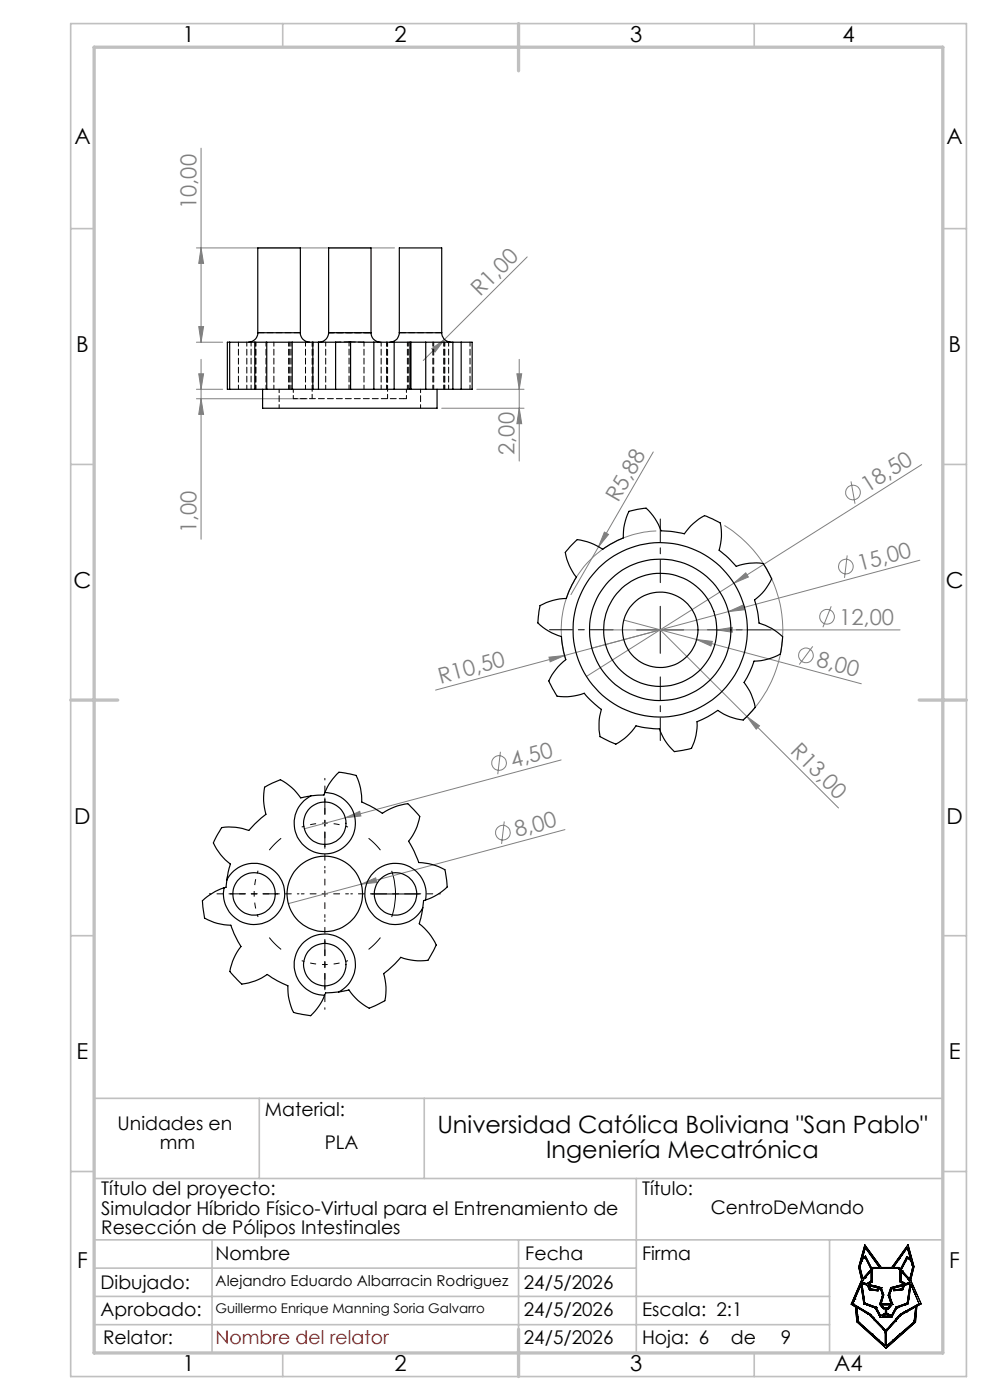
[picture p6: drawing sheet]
<svg xmlns="http://www.w3.org/2000/svg" width="210mm" height="297mm" viewBox="0 0 210 297" stroke-linecap="round" stroke-linejoin="round" font-family="sans-serif">
<g fill="none" stroke="#808080" stroke-width=".21">
<path d="M42.7 31.4v41.2M41.7 52.6h42M42.7 52.6l.5 3.3h-1zM111.8 54.5l-17.5 17.5M41.7 72.6h5.5M42.2 69.3h1l-.5 3.3zM42.2 79.3h1l-.5 3.3zM42.7 76.2v38.2M91.6 74l2.7-2-2 2.7zM94.3 72l-4.5 4.5M109.6 79.3h1.1l-.6 3.3zM110.1 76.2v21.6"/>
<path d="M41.7 82.6h5.5M41.7 84.6h23.5M42.7 84.6l.5 3.3h-1zM93.7 86.6h17.5M101.1 82.6h10.1M110.1 86.6l.6 3.3h-1.1zM138.6 95.9l-11.6 20.1M195.5 98.6l-39.8 25.1M127 116l-5.9 10.1M128.2 112.9l.9 .5-2.1 2.6zM139.2 112.6a21 21 0 0 0-19.1 27.4M153.7 111.5a26 26 0 0 1 4 41.2"/>
<path d="M179.7 117.8l-.6 4.8M180.5 102.1l.9 4.8M195.1 118.8l-102.7 27.6M116.5 139.4l3.3-.3-3.1 1.3zM128.1 133.6h62.8M132.3 131.5l15.5 4.2M140.1 133.6l37.8 37.8M147.8 135.7l3.3 .4-.3 1zM147.8 135.7l34.9 9.4M152 133.6l3.3-.5v1zM154.5 129.7l3.1-1.3 .3 1zM155.7 123.7l2.5-2.2 .5 .9z"/>
<path d="M155.7 123.7l-31.3 19.8M172.4 137.1l-2.9 3.9M176.3 128.6l-1.7 4.5M106.2 159.5l-.6 4.7M158.4 152l2.7 2-.7 .7zM73.2 173.5l3.1-1.4 .3 1zM107 174.3l-.6 4.7M119 161.2l-54.4 14.6M119.8 176l-58.6 15.7M76.6 187.6l3.1-1.4 .2 1z"/>
<circle cx="180.9" cy="104.5" r="1.55"/>
<circle cx="171" cy="139" r="1.56"/>
<circle cx="175.4" cy="130.8" r="1.56"/>
<circle cx="179.4" cy="120.2" r="1.56"/>
<circle cx="105.9" cy="161.9" r="1.55"/>
<circle cx="106.7" cy="176.7" r="1.55"/>
</g>
<path d="M68.9 174.6a15 15 0 0 0-4.9 .8M68.9 174.6a15 15 0 0 1 4.9 .8M53.9 189.6a15 15 0 0 0 .8 4.9M53.9 189.6a15 15 0 0 1 .8-4.9M68.9 204.6a15 15 0 0 0 4.9-.8M68.9 204.6a15 15 0 0 1-4.9-.8" fill="none" stroke="#000" stroke-width=".21" stroke-dasharray="15.2 1.3 1.3 1.3" stroke-dashoffset="14.6" stroke-linecap="butt"/>
<path d="M59.6 177.8l-2.5 2.5M57.1 198.9l2.5 2.5M80.7 180.3l-2.5-2.5M78.2 201.4l2.5-2.5" fill="none" stroke="#000" stroke-width=".21" stroke-dasharray="15.2 1.3 1.3 1.3" stroke-linecap="butt"/>
<g fill="none" stroke="#000" stroke-width=".21">
<path d="M135 133.6h10M140.1 128.6v10M78.9 189.6h10M83.1 184.7a15.2 15.2 0 0 1 0 9.9M180.9 276.6h.1M180.9 276.6l3.5 2.1 1 .9M181.3 275.6h.1M181.3 275.6l-.4 1M181.8 277.4h.1M181.8 277.4l.2 2.1a1.1 1.1 0 0 0 .5 1.3l2.7 2.4M181.9 277.4l.4 .3M182.3 277.7h.1"/>
<path d="M182.3 277.7l2.1 1.2 1 1M182.4 273.1h.1M182.4 273.1l-1.1 2.5M182.6 272.7h.1M182.6 272.7l-.2 .4M182.6 272.6h.1M182.6 272.6l.6 3.8M182.6 272.6v.1M182.8 267.5h.1M182.8 267.2l.7-.4 1.3 2.5-1.8 1.9-.6-2.4zM182.9 272.1h.1M182.9 272.1l.7 .2"/>
<path d="M183.1 272.4h.1M183.1 272.4a.97 .97 0 0 1 1 .5l.4 .7 1.2 .2a.64 .64 0 0 0 .9-.5l.2 .2 .3 1M183.1 272.4l-.3-.1 .6 4.1 2.3 .8M183.2 276.4h.1M183.2 276.4v.2l2.1 .8M183.4 271.2l-.5 .9M183.4 271.2h.1M183.4 264.1l3.5 4.8h2.3l3.4-4.8 1.3 4.6-.7 2.9 2.2 5-.9 .5-.3 3.4-6.2 5.5-6.2-5.6-.3-3.1-.9-.6 2.2-5.2-.7-2.7zM183.5 271.1h.1M183.5 271.1l-.1 .1M183.6 264.7l2.9 4.2h-1.4l-.2 .2-1.3-2.7-.6 .5zM183.6 271h.1"/>
<path d="M183.6 270.9h.1M183.6 272.3h.1M183.6 270.9l-.1 .2M184.3 272.7h.1M184.3 278.8v.1M184.3 272.7l.3 .7 .3 .1M184.3 272.7l2 .6M184.6 273.4h.1M184.8 269.6h.1M184.8 269.6v2.2l-.9 .5h-.2M184.8 269.6l-1.2 1.3M184.9 273.5h.1"/>
<path d="M184.9 273.5l1.2 .1M185 272l-.8 .4 2.7 .8M185 271.9v-2.2l.2-.6h5.4l.3 .3v2.5M185 271.9v.1M185.3 277.4h.1M185.3 277.4l.3 .1M185.4 280l2.4 2.5v3M185.4 279.6h.1M185.4 279.9v.1M185.4 279.6l2.1 2.2M185.6 277.5h.1M185.6 277.5l1.1 1.9"/>
<path d="M185.7 277.2h.1M185.7 277.5h.1M185.7 277.2l.2 .2M185.9 277.4h.1M185.9 277.4l.9 1.7 1-.6v-.9h-.4M186.1 273.6h.1M186.2 273.5h.1M186.2 273.4v.1M186.3 273.3h.1M186.3 273.3l-.2 .3M186.6 276.7h.1M186.6 276.7l.8 .9"/>
<path d="M186.7 279.4h.1M186.9 273.2h.1M186.9 273.2l.6 1.5-.6 1.8h2.1l-.6-1.8M187 276.8h1.9l-.5 .6h-.9zM187.1 274.5v.1M187.1 275h.1M187.1 275l-.5 1.7M187.1 274.6v.4M187.2 279.2a.94 .94 0 0 1 1.5 0zM187.4 277.6h.1M187.5 277.4h.1M188.4 274.7h.1"/>
<path d="M188.7 279.2h.1M189.3 276.7h.1M189.3 276.7l-.8 .9h-.4v1l1 .5 .9-1.7 .5-.3M190 279.9h.1M190 279.9l-.6 .7M190.1 277.3h.1M190.1 279.7h.1M190.3 277.5h.1M190.3 277.5l-1.1 2-2.5-.1M190.5 277.1h.1M190.8 269h.1M190.8 269l.2 .2"/>
<path d="M190.9 271.9h.1M190.9 271.9l.9 .5-2.9 .8-.5 1.5M191 273.5h.1M191 269.2h.1M191.2 278.9l-.1 .1M191.2 269.7v2.1l.9 .5M191.2 269.8l.5 .5M191.3 278.9h.1M191.3 273.4h.1M191.4 269.6h.1M191.4 269.6l1.2 1.4M191.5 273.6h.1"/>
<path d="M191.5 273.6l-1.9 .2-.2-.5a1.41 1.41 0 0 0-.7 1.3l.6 2.1M191.5 273.6l.5-1 1-.2-.6 4-1.9 .7M191.6 272.7h.1M191.6 272.7l-1.9 .6 .1 .3 1.2-.1M191.6 272.7l-.3 .7-.3 .1M191.7 270.3h.1M191.7 270.3l1.1 1.3 .2 .5M191.8 272.9h.1M191.8 278.3l-.9 .6-.9 1M191.8 278.3h.1M191.9 272.7h.1M191.9 278.3h.1"/>
<path d="M192 278.2h.1M192.1 278.4h.1M192.1 276.8h.1M192.1 278.4l-1 .6-1.1 1.3M192.1 276.8l-1.8 .7M192.1 278.2h.1M192.1 272.3h.1M192.1 278.2l-.2 .1M192.2 278.4h.1M192.2 278.4h-.1M192.5 264.7h.1M192.5 264.7l-3 4.2 1.3 .1"/>
<path d="M192.5 264.7l.6 2.3M192.6 276.6h.1M192.6 276.6l-.5 .2M192.6 271h.1M192.7 271.1h.1M193 272.1h.1M193 272.1l-.9 .2M193.1 267.1l-.7-.5-.1 .1-1.3 2.5M193.1 267v.1M193.2 267.4h.1M193.2 267.4l-.8-.5-1.2 2.5 .2 .2M193.2 267.4l.4 1.4"/>
<path d="M193.4 277.7l.8-.4-.4 3.2M193.4 277.7h.1M193.4 277.7l-1.2 .7M193.6 268.9l-.7 2.5-.3-.4M193.6 268.8v.1M194.1 274.5v.1M194.9 276.6l-2.8 1.6M194.9 276.5v.1M194.9 276.5l-1.7-4-.6 4.1M182.1 280.4l.1 .1M185.1 283.1h.1M185.2 283.2h.1"/>
<path d="M185.2 283.2l2.3 2.1M187.3 281.7h.1M187.5 281.8v.1M187.5 285.3h.1M187.5 285.3l.3 .2M187.5 281.9l.4 .4M187.7 282.4h.1M187.8 285.5h.1M187.9 282.3h.1M188.1 282.1l-.2 .2M188.1 282v.1M188.2 282h.1"/>
<path d="M188.2 282h-.1M189.4 280.6h.1M189.4 280.6l-1.2 1.4M189.4 284.3h.1M190 280.3h.1M190 280.3l-1.9 2.1-.1 3.1 1.4-1.2M190.8 283.1l-1.4 1.2M190.8 283.1h.1M193.8 280.5l-3 2.6M193.8 280.5h.1"/>
</g>
<path d="M68.9 169.6v-4.5M68.9 179.6v4.5M48.9 189.6h-4.5M58.9 189.6h4.5M68.9 199.6v-4.5M78.9 189.6h-4.5M88.9 189.6h4.5M68.9 209.6v4.5" fill="none" stroke="#000" stroke-width=".21" stroke-dasharray="15.2 1.3 1.3 1.3" stroke-dashoffset="14.9"/>
<path d="M68.9 174.6v-5M68.9 174.6v5M53.9 189.6h-5M53.9 189.6h5M68.9 189.6v-5M68.9 189.6h-5M68.9 189.6v5M68.9 189.6h5M68.9 204.6v5M68.9 204.6v-5" fill="none" stroke="#000" stroke-width=".21" stroke-dasharray="15.2 1.3 1.3 1.3" stroke-dashoffset="14.6"/>
<path d="M68.9 179.6v-10M58.9 189.6h-10M68.9 199.6v10M78.9 189.6h10" fill="none" stroke="#000" stroke-width=".21" stroke-dasharray="15.2 1.3 1.3 1.3" stroke-dashoffset="12.1"/>
<path d="M130.1 133.6h-13.5M140.1 123.6v-13.5M150.1 133.6h13.5M140.1 143.6v13.5" fill="none" stroke="#000" stroke-width=".21" stroke-dasharray="15.2 1.3 1.3 1.3" stroke-dashoffset="10.4"/>
<g fill="none" stroke="#c0c0c0" stroke-width=".35">
<path d="M15 5h190v287h-190zM60 5v5M160 5v5M15 48.5h5M200 48.5h5M15 98.5h5M200 98.5h5M15 198.5h5M200 198.5h5M20 233h180M55 233v17M90 233v17"/>
<path d="M15 248.5h5M20 250h180M135 250v37M200 248.5h5M20 263h180M20 269h115M20 275h156M45 263v24M110 263v19M176 263v24M20 281h156M60 287v5"/>
<path d="M160 287v5"/>
</g>
<path d="M20 10h180v277h-180zM110 5v10M15 148.5h10M195 148.5h10M110 282v10" fill="none" stroke="#c0c0c0" stroke-width=".7"/>
<g fill="#808080">
<path d="M152 133.6l3.3-.5v1z"/>
<path d="M154.5 129.7l3.1-1.3 .3 1z"/>
<path d="M76.6 187.6l3.1-1.4 .2 1z"/>
<path d="M73.2 173.5l3.1-1.4 .3 1z"/>
<path d="M116.5 139.4l3.3-.3-3.1 1.3z"/>
<path d="M155.7 123.7l2.5-2.2 .5 .9z"/>
<path d="M91.6 74l2.7-2-2 2.7z"/>
<path d="M128.2 112.9l.9 .5-2.1 2.6z"/>
<path d="M158.4 152l2.7 2-.7 .7z"/>
<path d="M147.8 135.7l3.3 .4-.3 1z"/>
<path d="M110.1 86.6l.6 3.3h-1.1zM109.6 79.3h1.1l-.6 3.3z"/>
<path d="M42.7 52.6l.5 3.3h-1zM42.2 69.3h1l-.5 3.3zM42.2 79.3h1l-.5 3.3zM42.7 84.6l.5 3.3h-1z"/>
</g>
<g fill="none" stroke="#000" stroke-width=".25">
<path d="M48.7 72.6h5.3M48.7 72.6h-.5v10h.5M48.7 72.6v10M54 72.6h2.6M54 72.6v10M54.7 70.6a1.97 1.97 0 0 1-2 2M54.7 70.6v-18h9v18M54.7 70.6h9M56.6 72.6h5.4M56.6 72.6v10M62 72.6h4.4M62 72.6v10"/>
<path d="M63.7 70.6a1.97 1.97 0 0 0 2 2M66.4 72.6h1.2M66.4 72.6v10M67.6 72.6h3.6M67.6 72.6v10M69.7 70.6a2.03 2.03 0 0 1-2 2M69.7 70.6v-18h9v18M69.7 70.6h9M71.2 72.6v10M74.4 72.5l-3.2 .1M74.4 72.5l4.9 .1M74.4 72.5v10.1"/>
<path d="M78.7 70.6a1.97 1.97 0 0 0 2 2M79.3 72.6h4.3M79.3 72.6v10M83.6 72.6h3.4M83.6 72.6v10M84.7 70.6a1.97 1.97 0 0 1-2 2M84.7 70.6v-18h9v18M84.7 70.6h9M87 72.6h.2M87 72.6v10M87.2 72.6h3.1M87.2 72.6v10"/>
<path d="M90.3 72.6h5.8M90.3 72.6v10M93.7 70.6a1.97 1.97 0 0 0 2 2M95 72.6h.1M96.1 72.6h1.7M96.1 72.6v10M97.8 72.6h2.4v10h-2.4M97.8 72.6v10M48.7 82.6h5.3M54 82.6h2.6M55.7 82.6v4h37v-4M56.6 82.6h5.4"/>
<path d="M62 82.6h4.4M66.4 82.6h1.2M67.6 82.6h3.6M71.2 82.6h3.2M74.4 82.6h4.9M79.3 82.6h4.3M83.6 82.6h3.4M87 82.6h.2M87.2 82.6h3.1M90.3 82.6h5.8M96.1 82.6h1.7M122.1 114.8l.3-.3a12.4 12.4 0 0 1 5.4 2l1.6-1 2.8-1.4a11.8 11.8 0 0 1 1.2-5.6l3.7-.7a11.9 11.9 0 0 1 3.1 4.8l2.5 .2 2.5 .4a12 12 0 0 1 4.2-3.8l3.4 1.5a11.5 11.5 0 0 1-.3 5.8l1.9 1.6 1.8 1.9a11.3 11.3 0 0 1 5.7-.6l1.8 3.2a11.2 11.2 0 0 1-3.6 4.5 19.7 19.7 0 0 1 .9 4.9 11.7 11.7 0 0 1 5 2.9l-.5 3.6a12.1 12.1 0 0 1-5.6 1.6l-.9 2.3-1.2 2.2a11.7 11.7 0 0 1 2.4 5.3l-2.5 2.6a11.3 11.3 0 0 1-5.4-2 19 19 0 0 1-4.5 2.4 11.2 11.2 0 0 1-1.1 5.6l-3.6 .8a11.4 11.4 0 0 1-3.2-4.9l-3.1-.2-1.9-.4a11.7 11.7 0 0 1-4.3 3.9l-3.3-1.6a12.1 12.1 0 0 1 .3-5.8l-2.4-2-1.3-1.4a11.9 11.9 0 0 1-5.7 .6l-1.8-3.2a12 12 0 0 1 3.6-4.6l-.5-1.8-.4-3.1a11.7 11.7 0 0 1-5-2.9l.4-3.6a12.1 12.1 0 0 1 5.6-1.5l1.2-2.9 1-1.7a11.4 11.4 0 0 1-2.4-5.2z"/>
<path d="M65.9 168.8l-2.1 .5a11.7 11.7 0 0 0-4.3-3.9l-3.4 1.6a11.9 11.9 0 0 0 .3 5.8l-2.4 2-1.2 1.4a11.4 11.4 0 0 0-5.8-.6l-1.7 3.2a11.5 11.5 0 0 0 3.6 4.5l-.8 3.4M68.9 168.1a6.5 6.5 0 0 1 6.1 8.9 6.5 6.5 0 0 1-10.5 2.5 6.5 6.5 0 0 1 1.4-10.7M68.9 168.1l-.2 .6-2.8 .1M68.9 168.1a12 12 0 0 1 3-4.3l3.6 .7a11.8 11.8 0 0 1 1.2 5.6l1.7 .8 2.7 1.6a12.4 12.4 0 0 1 5.4-2l2.5 2.7a11.4 11.4 0 0 1-2.3 5.3l1.2 2.2 .9 2.3a12.1 12.1 0 0 1 5.6 1.5l.5 3.7a11.5 11.5 0 0 1-4.6 2.7M47.5 188.3a12.7 12.7 0 0 0-4.6 2.8l.5 3.7a11.3 11.3 0 0 0 5.6 1.5l.6 1.7 1.5 2.8a11.7 11.7 0 0 0-2.3 5.3l2.5 2.7a11.3 11.3 0 0 0 5.4-2.1l2.1 1.4 2.3 1a11.8 11.8 0 0 0 1.2 5.7l3.6 .7a11.9 11.9 0 0 0 3-4.4M48.1 186.7a6.5 6.5 0 0 1 10.9-1 6.5 6.5 0 0 1-3.7 10.3 6.5 6.5 0 0 1-7.8-7.7M48.1 186.7l-.2 1.5-.4 .1M89.7 192.6l-.8 3.4a12 12 0 0 1 3.6 4.5l-1.7 3.2a11.9 11.9 0 0 1-5.8-.6l-1.3 1.4-2.3 2a11.4 11.4 0 0 1 .2 5.8l-3.3 1.6a11.4 11.4 0 0 1-4.3-3.9l-2.1 .4M90.3 190.9a6.5 6.5 0 0 0-7.7-7.7 6.5 6.5 0 0 0-4.1 10.1 6.5 6.5 0 0 0 10.9-.2l.3-.5M90.3 190.9l-.4 .2-.2 1.5M71.9 210.4a6.5 6.5 0 0 0 1.4-10.6 6.5 6.5 0 0 0-10.4 2.5 6.5 6.5 0 0 0 6 8.8M71.9 210.4l-2.8 .2-.2 .5"/>
<circle cx="140" cy="133.6" r="18.5"/>
<circle cx="140" cy="133.6" r="15"/>
<circle cx="140" cy="133.6" r="8"/>
<circle cx="140.1" cy="133.6" r="12"/>
<circle cx="68.9" cy="174.7" r="4.5"/>
<circle cx="53.9" cy="189.6" r="4.5"/>
<circle cx="68.9" cy="189.6" r="8"/>
<circle cx="83.9" cy="189.7" r="4.5"/>
<circle cx="68.9" cy="204.6" r="4.5"/>
</g>
<g fill="none" stroke="#000" stroke-width=".21" stroke-dasharray="1.3 .6" stroke-dashoffset=".4">
<path d="M61.2 72.6v10M50.6 82.6v-10M52.4 82.6v-10M53.3 82.6v-10.1M54.2 82.6v-10M54.3 82.6v-10M56.4 82.6v-10M58.1 82.6v-10M61.5 82.6v-10M61.7 82.6v-10M62.2 84.6h23.4M64.8 82.6v-10"/>
<path d="M66.4 82.6v-10M69.1 82.6v-10M74 82.6v-10.1M77.2 82.6v-10M80.8 82.6v-10M82 82.6v-10M86.4 82.6v-10M86.7 82.6v-10M91.8 82.6v-10M92 82.6v-10M94.1 82.6v-10M94.2 82.6v-10"/>
<path d="M94.4 82.6v-10M95.2 82.6v-10M99.7 82.6v-10"/>
</g>
<path d="M74.2 72.6h3" fill="none" stroke="#000" stroke-width=".21" stroke-dasharray="1.3 .6" stroke-dashoffset=".1"/>
<path d="M66.2 72.6v12M82.2 84.6v-12M85.6 84.6h.6" fill="none" stroke="#000" stroke-width=".21" stroke-dasharray="1.3 .6" stroke-dashoffset=".3"/>
<path d="M53.3 72.5l.1 .1M74 72.5l.2 .1" fill="none" stroke="#000" stroke-width=".21" stroke-dasharray="1.3 .6"/>
<path d="M69.7 70.6h9h-9M71.3 72.6l2.7-.1" fill="none" stroke="#000" stroke-width=".21" stroke-dasharray="1.3 .6" stroke-dashoffset=".2"/>
<path d="M59.2 82.6v4M89.2 86.6v-4" fill="none" stroke="#000" stroke-width=".21" stroke-dasharray="1.3 .6" stroke-dashoffset=".5"/>
<path d="M62.2 82.6v2M86.2 84.6v-2" fill="none" stroke="#000" stroke-width=".21" stroke-dasharray="1.3 .6" stroke-dashoffset=".6"/>
<path d="M63.7 70.6h-9M78.7 70.6h-9M93.7 70.6h-9" fill="none" stroke="#000" stroke-width=".21" stroke-dasharray="1.3 .6" stroke-dashoffset="-.1"/>
<g font-size="5.1">
<text x="92.8" y="240.4">Universidad Católica Boliviana &quot;San Pablo&quot;</text>
<text x="115.8" y="245.8">Ingeniería Mecatrónica</text>
</g>
<g font-size="4.7">
<text x="38.7" y="9">1</text>
<text x="83.7" y="9">2</text>
<text x="133.7" y="9">3</text>
<text x="178.7" y="9">4</text>
<text x="15.8" y="30.5">A</text>
<text x="200.8" y="30.5">A</text>
<text x="16.2" y="74.7">B</text>
<text x="201.2" y="74.7">B</text>
<text x="15.6" y="124.7">C</text>
<text x="200.6" y="124.7">C</text>
<text x="15.8" y="174.7">D</text>
<text x="200.8" y="174.7">D</text>
<text x="16.3" y="224.7">E</text>
<text x="201.3" y="224.7">E</text>
<text x="16.4" y="269">F</text>
<text x="201.4" y="269">F</text>
<text x="38.7" y="290.7">1</text>
<text x="83.7" y="290.7">2</text>
<text x="133.7" y="290.7">3</text>
<text x="177" y="290.7">A4</text>
</g>
<g font-size="4.7" fill="#808080">
<text x="41.7" y="44.3" transform="rotate(-90 41.7 44.3)">10,00</text>
<text x="101.8" y="63.1" transform="rotate(-45 101.8 63.1)">R1,00</text>
<text x="109.2" y="96.5" transform="rotate(-90 109.2 96.5)">2,00</text>
<text x="131.1" y="106.8" transform="rotate(-60 131.1 106.8)">R5,88</text>
<text x="184" y="104.5" transform="rotate(-32 184 104.5)">18,50</text>
<text x="41.7" y="113.1" transform="rotate(-90 41.7 113.1)">1,00</text>
<text x="182.4" y="121.2" transform="rotate(-15 182.4 121.2)">15,00</text>
<text x="178" y="132.5">12,00</text>
<text x="173" y="141.3" transform="rotate(15 173 141.3)">8,00</text>
<text x="93.4" y="145.1" transform="rotate(-15 93.4 145.1)">R10,50</text>
<text x="167.4" y="159.6" transform="rotate(45 167.4 159.6)">R13,00</text>
<text x="108.8" y="162.8" transform="rotate(-15 108.8 162.8)">4,50</text>
<text x="109.6" y="177.6" transform="rotate(-15 109.6 177.6)">8,00</text>
</g>
<g font-size="4">
<text x="24.9" y="239.8">Unidades en</text>
<text x="56.2" y="236.6">Material:</text>
<text x="33.9" y="243.8">mm</text>
<text x="68.9" y="243.8">PLA</text>
<text x="21.5" y="257.7">Simulador Híbrido Físico-Virtual para el Entrenamiento de</text>
<text x="21.5" y="253.5">Título del proyecto:</text>
<text x="136.2" y="253.5">Título:</text>
<text x="150.8" y="257.5">CentroDeMando</text>
<text x="21.5" y="261.7">Resección de Pólipos Intestinales</text>
<text x="45.7" y="267.3">Nombre</text>
<text x="111.4" y="267.3">Fecha</text>
<text x="136.2" y="267.3">Firma</text>
<text x="21.3" y="273.4">Dibujado:</text>
<text x="111.1" y="273.4">24/5/2026</text>
<text x="21.3" y="279.2">Aprobado:</text>
<text x="111.1" y="279.2">24/5/2026</text>
<text x="136.2" y="279.2">Escala: 2:1</text>
<text x="21.9" y="285.2">Relator:</text>
<text x="111.1" y="285.2">24/5/2026</text>
<text x="136.2" y="285.2">Hoja: 6</text>
<text x="155" y="285.2">de</text>
<text x="165.6" y="285.2">9</text>
</g>
<text font-size="4" fill="#f00" x="45.7" y="285.2">Nombre del relator</text>
<text font-size="3.2" x="45.7" y="272.8">Alejandro Eduardo Albarracin Rodriguez</text>
<text font-size="2.8" x="45.7" y="278.6">Guillermo Enrique Manning Soria Galvarro</text>
</svg>
